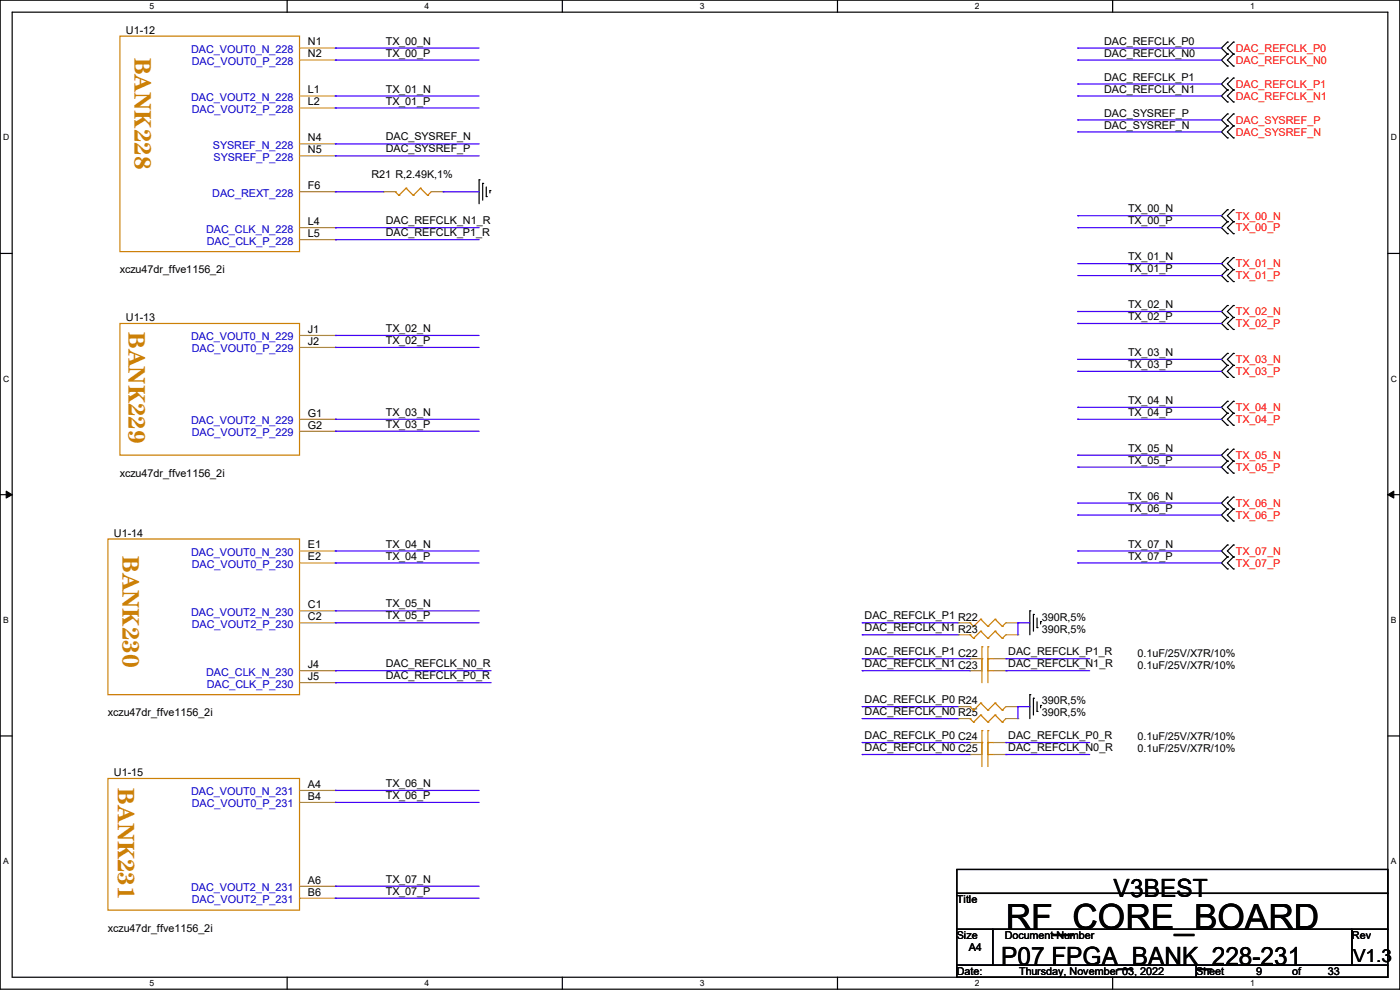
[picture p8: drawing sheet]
<svg xmlns="http://www.w3.org/2000/svg" width="297mm" height="210mm" viewBox="0 0 297 210" stroke-linecap="round" stroke-linejoin="round" font-family="sans-serif">
<path d="M0 0h297v209.8h-297zM2.6 2.6h291.8v204.7h-291.8z" fill="none" stroke="#000" stroke-width=".25"/>
<g fill="#fff">
<path d="M31.7 .3h1v2h-1z"/>
<path d="M31.7 207.6h1v1.9h-1z"/>
</g>
<path d="M60.9 0v2.6M60.9 207.3v2.5" fill="none" stroke="#000" stroke-width=".25"/>
<g fill="#fff">
<path d="M90.1 .3h1v2h-1z"/>
<path d="M90.1 207.6h1v1.9h-1z"/>
</g>
<path d="M119.3 0v2.6M119.3 207.3v2.5" fill="none" stroke="#000" stroke-width=".25"/>
<g fill="#fff">
<path d="M148.5 .3h.9v2h-.9z"/>
<path d="M148.5 207.6h.9v1.9h-.9z"/>
</g>
<path d="M177.7 0v2.6M177.7 207.3v2.5" fill="none" stroke="#000" stroke-width=".25"/>
<g fill="#fff">
<path d="M206.8 .3h1v2h-1z"/>
<path d="M206.8 207.6h1v1.9h-1z"/>
</g>
<path d="M236.1 0v2.6M236.1 207.3v2.5" fill="none" stroke="#000" stroke-width=".25"/>
<g fill="#fff">
<path d="M265.2 .3h1v2h-1z"/>
<path d="M265.2 207.6h1v1.9h-1z"/>
<path d="M.7 28.2h1.2v1.9h-1.2z"/>
<path d="M295.1 28.2h1.2v1.9h-1.2z"/>
<path d="M.7 79.3h1.2v2h-1.2z"/>
<path d="M295.1 79.3h1.2v2h-1.2z"/>
</g>
<path d="M0 53.8h2.6M294.4 53.8h2.6" fill="none" stroke="#000" stroke-width=".25"/>
<g fill="#fff">
<path d="M.7 130.5h1.2v2h-1.2z"/>
<path d="M295.1 130.5h1.1v2h-1.1z"/>
</g>
<path d="M0 104.9h2.6M294.4 104.9h2.6" fill="none" stroke="#000" stroke-width=".25"/>
<path d="M1.3 104.2l1.3 .7-1.3 .8zM294.4 104.9l1.3-.7v1.5z" fill="#000" stroke="#000" stroke-width=".21"/>
<g fill="#fff">
<path d="M.7 181.7h1.2v2h-1.2z"/>
<path d="M295.1 181.7h1.1v2h-1.1z"/>
</g>
<g fill="none" stroke="#000" stroke-width=".25">
<path d="M260.4 8.9h.1M260.4 11.5h.1M260.4 14h.1M260.4 16.6h.1M260.4 19.1h.1M260.4 8.9l-1.3 1.3 1.3 1.3M260.4 11.5l-1.3 1.2 1.3 1.3M260.4 16.6l-1.3 1.2 1.3 1.3M260.4 19.1l-1.3 1.3 1.3 1.2M261.7 11.5h.1M261.7 8.9h.1M261.7 14h.1"/>
<path d="M261.7 19.1h.1M261.7 16.6h.1M261.7 8.9l-1.3 1.3 1.3 1.3M261.7 11.5l-1.3 1.2 1.3 1.3M261.7 16.6l-1.3 1.2 1.3 1.3M261.7 19.1l-1.3 1.3 1.3 1.2M101.6 38.1h.1M101.6 38.1v5.1M102.4 38.9h.1M102.4 38.9v3.6M103.2 39.7v2M260.4 21.6h.1"/>
<path d="M260.4 24.2h.1M260.4 26.7h.1M260.4 29.3h.1M260.4 24.2l-1.3 1.2 1.3 1.3M260.4 26.7l-1.3 1.3 1.3 1.3M261.7 21.6h.1M261.7 26.7h.1M261.7 24.2h.1M261.7 29.3h.1M261.7 24.2l-1.3 1.2 1.3 1.3M261.7 26.7l-1.3 1.3 1.3 1.3M103.2 41.7h.1"/>
<path d="M103.9 40.4h.1M103.9 40.4v.5M260.4 44.5h.1M260.4 47h.1M260.4 49.6h.1M260.4 54.7h.1M260.4 57.2h.1M260.4 59.7h.1M260.4 44.5l-1.3 1.3 1.3 1.2M260.4 47l-1.3 1.3 1.3 1.3M260.4 54.7l-1.3 1.2 1.3 1.3M260.4 57.2l-1.3 1.3 1.3 1.2"/>
<path d="M261.7 47h.1M261.7 44.5h.1M261.7 49.6h.1M261.7 57.2h.1M261.7 54.7h.1M261.7 59.7h.1M261.7 44.5l-1.3 1.3 1.3 1.2M261.7 47l-1.3 1.3 1.3 1.3M261.7 54.7l-1.3 1.2 1.3 1.3M261.7 57.2l-1.3 1.3 1.3 1.2M260.4 64.8h.1M260.4 67.4h.1"/>
<path d="M260.4 69.9h.1M260.4 75h.1M260.4 77.5h.1M260.4 64.8l-1.3 1.3 1.3 1.3M260.4 67.4l-1.3 1.2 1.3 1.3M260.4 75l-1.3 1.2 1.3 1.3M260.4 77.5l-1.3 1.3 1.3 1.3M261.7 67.4h.1M261.7 64.8h.1M261.7 69.9h.1M261.7 77.5h.1M261.7 75h.1"/>
<path d="M261.7 64.8l-1.3 1.3 1.3 1.3M261.7 67.4l-1.3 1.2 1.3 1.3M261.7 75l-1.3 1.2 1.3 1.3M261.7 77.5l-1.3 1.3 1.3 1.3M260.4 80.1h.1M260.4 85.1h.1M260.4 87.7h.1M260.4 90.2h.1M260.4 95.3h.1M260.4 97.8h.1M260.4 85.1l-1.3 1.3 1.3 1.3M260.4 87.7l-1.3 1.2 1.3 1.3"/>
<path d="M260.4 95.3l-1.3 1.3 1.3 1.2M260.4 97.8l-1.3 1.3 1.3 1.3M261.7 80.1h.1M261.7 87.7h.1M261.7 85.1h.1M261.7 90.2h.1M261.7 97.8h.1M261.7 95.3h.1M261.7 85.1l-1.3 1.3 1.3 1.3M261.7 87.7l-1.3 1.2 1.3 1.3M261.7 95.3l-1.3 1.3 1.3 1.2M261.7 97.8l-1.3 1.3 1.3 1.3"/>
<path d="M260.4 100.4h.1M260.4 105.5h.1M260.4 108h.1M260.4 110.5h.1M260.4 115.6h.1M260.4 118.2h.1M260.4 105.5l-1.3 1.2 1.3 1.3M260.4 108l-1.3 1.3 1.3 1.2M260.4 115.6l-1.3 1.3 1.3 1.3M260.4 118.2l-1.3 1.2 1.3 1.3M261.7 100.4h.1M261.7 108h.1"/>
<path d="M261.7 105.5h.1M261.7 110.5h.1M261.7 118.2h.1M261.7 115.6h.1M261.7 105.5l-1.3 1.2 1.3 1.3M261.7 108l-1.3 1.3 1.3 1.2M261.7 115.6l-1.3 1.3 1.3 1.3M261.7 118.2l-1.3 1.2 1.3 1.3M218.5 129.6h.1M218.5 129.6v5.1M219.2 130.3h.1M219.2 130.3v3.6"/>
<path d="M220 133.1h.1M220 131.1v2M220.8 131.9h.1M220.8 131.9v.5M260.4 120.7h.1M261.7 120.7h.1M0 156.1h2.6M218.5 147.4h.1M218.5 147.4v5M219.2 148.1h.1M219.2 148.1v3.6M220 150.9h.1"/>
<path d="M220 148.9v2M220.8 149.6h.1M220.8 149.6v.6M294.4 156.1h2.6M203 184.4h91.4v5.1h-91.4zM203 189.5h91.4v7.6h-91.4zM203 197.1h7.6v7.7h-7.6zM210.6 197.1h76.2v7.7h-76.2zM286.8 197.1h7.6v7.7h-7.6zM203 204.8h50.8v2.5h-50.8zM253.8 204.8h40.6v2.5h-40.6z"/>
</g>
<g fill="none" stroke="#cc8006" stroke-width=".25">
<path d="M25.4 7.7h38.1v45.7h-38.1zM86.1 39.9h.1M86.1 39.9l1.6 1.5M86.1 39.9l-1.5 1.5M89.2 39.9h.1M89.2 39.9l1.5 1.5M89.2 39.9l-1.5 1.5M83.9 40.7h.1M83.9 40.7l.7 .7M84.6 41.4h.1M87.7 41.4h.1M90.7 41.4h.1"/>
<path d="M91.5 40.7l-.8 .7M25.4 68.6h38.1v28h-38.1zM22.9 114.3h40.6v33.1h-40.6zM205.8 132.1h.1M205.8 134.7h.1M205.8 132.1l.7 .8M205.8 134.7l.7 .7M206.5 132.9h.1M206.5 135.4h.1M208.1 131.4h.1M208.1 133.9h.1M208.1 131.4l1.5 1.5"/>
<path d="M208.1 131.4l-1.6 1.5M208.1 133.9l1.5 1.5M208.1 133.9l-1.6 1.5M208.3 137.2h.1M208.3 139.7h.1M208.3 137.2v7.6M209.6 137.2h.1M209.6 139.7h.1M209.6 132.9h.1M209.6 135.4h.1M209.6 137.2v7.6M209.6 139.7h1.3"/>
<path d="M211.1 131.4h.1M211.1 133.9h.1M211.1 131.4l1.5 1.5M211.1 131.4l-1.5 1.5M211.1 133.9l1.5 1.5M211.1 133.9l-1.5 1.5M212.6 132.9h.1M212.6 135.4h.1M213.4 132.1l-.8 .8M213.4 134.7l-.8 .7M205.8 152.4h.1M205.8 149.9h.1"/>
<path d="M205.8 152.4l.7 .8M205.8 149.9l.7 .8M206.5 153.2h.1M206.5 150.7h.1M208.1 151.7h.1M208.1 149.1h.1M208.1 151.7l1.5 1.5M208.1 151.7l-1.6 1.5M208.1 149.1l1.5 1.6M208.1 149.1l-1.6 1.6M208.3 155h.1M208.3 157.5h.1"/>
<path d="M208.3 155v7.6M209.6 153.2h.1M209.6 155h.1M209.6 157.5h.1M209.6 142.3h.1M209.6 150.7h.1M209.6 155v7.6M209.6 157.5h1.3M209.6 142.3h1.3M211.1 151.7h.1M211.1 149.1h.1M211.1 151.7l1.5 1.5"/>
<path d="M211.1 151.7l-1.5 1.5M211.1 149.1l1.5 1.6M211.1 149.1l-1.5 1.6M212.6 153.2h.1M212.6 150.7h.1M213.4 152.4l-.8 .8M213.4 149.9l-.8 .8M22.9 165.1h40.6v28h-40.6zM209.6 160.1h.1M209.6 160.1h1.3"/>
</g>
<g fill="none" stroke="#a84" stroke-width=".25">
<path d="M63.5 10.2h7.7M63.5 12.7h7.7M71.2 10.2h.1M71.2 12.7h.1M63.5 30.5h7.7M63.5 33.1h7.7M63.5 20.4h7.7M63.5 22.9h7.7M71.2 30.5h.1M71.2 33.1h.1M71.2 20.4h.1M71.2 22.9h.1"/>
<path d="M63.5 48.3h7.7M63.5 50.8h7.7M63.5 40.7h7.7M71.2 48.3h.1M71.2 50.8h.1M71.2 40.7h.1M81.3 40.7h.1M81.3 40.7h2.6M91.5 40.7h2.5M94 40.7h.1M63.5 71.2h7.7M63.5 73.7h7.7"/>
<path d="M71.2 71.2h.1M71.2 73.7h.1M63.5 88.9h7.7M63.5 91.5h7.7M71.2 88.9h.1M71.2 91.5h.1M63.5 116.9h7.7M63.5 119.4h7.7M71.2 116.9h.1M71.2 119.4h.1M63.5 129.6h7.7M63.5 132.1h7.7"/>
<path d="M71.2 129.6h.1M71.2 132.1h.1M203.2 132.1h.1M203.2 134.7h.1M203.2 132.1h2.6M203.2 134.7h2.6M205.8 139.7h.1M205.8 139.7h2.5M210.9 139.7h2.5M213.4 139.7h.1M213.4 132.1h2.5M213.4 134.7h2.5"/>
<path d="M215.9 132.1h.1M215.9 134.7h.1M63.5 142.3h7.7M63.5 144.8h7.7M71.2 142.3h.1M71.2 144.8h.1M203.2 152.4h.1M203.2 149.9h.1M203.2 152.4h2.6M203.2 149.9h2.6M205.8 157.5h.1M205.8 142.3h.1"/>
<path d="M205.8 142.3h2.5M205.8 157.5h2.5M210.9 142.3h2.5M210.9 157.5h2.5M213.4 157.5h.1M213.4 142.3h.1M213.4 152.4h2.5M213.4 149.9h2.5M215.9 152.4h.1M215.9 149.9h.1M63.5 167.7h7.7M63.5 170.2h7.7"/>
<path d="M71.2 167.7h.1M71.2 170.2h.1M205.8 160.1h.1M205.8 160.1h2.5M210.9 160.1h2.5M213.4 160.1h.1M63.5 188h7.7M63.5 190.5h7.7M71.2 188h.1M71.2 190.5h.1"/>
</g>
<g fill="none" stroke="#4200ff" stroke-width=".25">
<path d="M71.2 10.2h.1M71.2 12.7h.1M71.2 10.2h30.4M71.2 12.7h30.4M228.6 10.2h.1M228.6 12.7h.1M228.6 17.8h.1M228.6 10.2h30.5M228.6 12.7h30.5M228.6 17.8h30.5M71.2 33.1h.1M71.2 30.5h.1"/>
<path d="M71.2 20.4h.1M71.2 22.9h.1M71.2 33.1h30.4M71.2 30.5h30.4M71.2 20.4h30.4M71.2 22.9h30.4M228.6 20.4h.1M228.6 25.4h.1M228.6 28h.1M228.6 20.4h30.5M228.6 25.4h30.5M228.6 28h30.5"/>
<path d="M71.2 48.3h.1M71.2 50.8h.1M71.2 40.7h.1M71.2 48.3h30.4M71.2 50.8h30.4M71.2 40.7h10.1M94 40.7h.1M94 40.7h7.6M228.6 45.8h.1M228.6 48.3h.1M228.6 48.3h30.5M228.6 55.9h30.5"/>
<path d="M228.6 58.5h30.5M228.6 45.8h30.5M259.1 55.9h.1M259.1 58.5h.1M71.2 71.2h.1M71.2 73.7h.1M71.2 71.2h30.4M71.2 73.7h30.4M228.6 66.1h.1M228.6 68.6h.1M228.6 76.2h.1M228.6 78.8h.1"/>
<path d="M228.6 66.1h30.5M228.6 68.6h30.5M228.6 76.2h30.5M228.6 78.8h30.5M71.2 88.9h.1M71.2 91.5h.1M71.2 88.9h30.4M71.2 91.5h30.4M228.6 86.4h.1M228.6 88.9h.1M228.6 96.6h.1M228.6 99.1h.1"/>
<path d="M228.6 88.9h30.5M228.6 86.4h30.5M228.6 96.6h30.5M228.6 99.1h30.5M71.2 116.9h.1M71.2 119.4h.1M71.2 116.9h30.4M71.2 119.4h30.4M228.6 106.7h.1M228.6 109.3h.1M228.6 116.9h.1M228.6 119.4h.1"/>
<path d="M228.6 116.9h30.5M228.6 119.4h30.5M228.6 106.7h30.5M228.6 109.3h30.5M71.2 129.6h.1M71.2 132.1h.1M71.2 132.1h30.4M71.2 129.6h30.4M182.9 132.1h.1M182.9 134.7h.1M182.9 139.7h.1M182.9 132.1h20.3"/>
<path d="M182.9 134.7h20.3M182.9 139.7h22.9M213.4 139.7h.1M213.4 139.7h17.8M215.9 132.1h.1M215.9 132.1h2.6M215.9 132.1v2.6M71.2 144.8h.1M71.2 142.3h.1M71.2 144.8h33M71.2 142.3h33M182.9 142.3h.1"/>
<path d="M182.9 149.9h.1M182.9 152.4h.1M182.9 157.5h.1M182.9 142.3h22.9M182.9 149.9h20.3M182.9 152.4h20.3M182.9 157.5h22.9M213.4 142.3h.1M213.4 157.5h.1M213.4 142.3h17.8M213.4 157.5h17.8M215.9 149.9h.1"/>
<path d="M215.9 149.9v2.5M215.9 149.9h2.6M71.2 167.7h.1M71.2 170.2h.1M71.2 167.7h30.4M71.2 170.2h30.4M182.9 160.1h.1M182.9 160.1h22.9M213.4 160.1h.1M213.4 160.1h17.8M71.2 188h.1M71.2 190.5h.1"/>
<path d="M71.2 188h30.4M71.2 190.5h30.4"/>
</g>
<text font-size="7.4" x="213.4" y="197.1">RF_CORE_BOARD</text>
<g font-size="5.3">
<text x="236.3" y="190.2">V3BEST</text>
<text x="212.4" y="204.7">P07 FPGA_BANK_228-231</text>
</g>
<g font-size="5.1" fill="#cc8006">
<text x="28.5" y="12.2" transform="rotate(90 28.5 12.2)">BANK228</text>
<text x="27.3" y="70.4" transform="rotate(90 27.3 70.4)">BANK229</text>
<text x="26" y="117.9" transform="rotate(90 26 117.9)">BANK230</text>
<text x="25" y="167.2" transform="rotate(90 25 167.2)">BANK231</text>
</g>
<text font-size="3.8" x="287.1" y="204.1">V1.3</text>
<g font-size="2.3">
<text x="26.7" y="7.2">U1-12</text>
<text x="65.3" y="9.7">N1</text>
<text x="81.8" y="9.5">TX_00_N</text>
<text x="234.2" y="9.5">DAC_REFCLK_P0</text>
<text x="65.3" y="12.2">N2</text>
<text x="81.8" y="12">TX_00_P</text>
<text x="234.2" y="12">DAC_REFCLK_N0</text>
<text x="234.2" y="17.1">DAC_REFCLK_P1</text>
<text x="65.3" y="19.8">L1</text>
<text x="65.3" y="22.4">L2</text>
<text x="81.8" y="19.6">TX_01_N</text>
<text x="81.8" y="22.2">TX_01_P</text>
<text x="234.2" y="19.6">DAC_REFCLK_N1</text>
<text x="65.3" y="30">N4</text>
<text x="81.8" y="29.8">DAC_SYSREF_N</text>
<text x="234.2" y="24.7">DAC_SYSREF_P</text>
<text x="234.2" y="27.3">DAC_SYSREF_N</text>
<text x="65.3" y="32.5">N5</text>
<text x="81.8" y="32.3">DAC_SYSREF_P</text>
<text x="65.3" y="40.1">F6</text>
<text x="78.8" y="37.7">R21 R,2.49K,1%</text>
<text x="65.3" y="47.8">L4</text>
<text x="81.8" y="47.6">DAC_REFCLK_N1_R</text>
<text x="239.3" y="45">TX_00_N</text>
<text x="239.3" y="47.6">TX_00_P</text>
<text x="65.3" y="50.3">L5</text>
<text x="81.8" y="50.1">DAC_REFCLK_P1_R</text>
<text x="25.4" y="58">xczu47dr_ffve1156_2i</text>
<text x="239.3" y="55.2">TX_01_N</text>
<text x="239.3" y="57.7">TX_01_P</text>
<text x="239.3" y="65.4">TX_02_N</text>
<text x="26.7" y="68.2">U1-13</text>
<text x="65.3" y="70.6">J1</text>
<text x="81.8" y="70.4">TX_02_N</text>
<text x="239.3" y="67.9">TX_02_P</text>
<text x="65.3" y="73.2">J2</text>
<text x="81.8" y="73">TX_02_P</text>
<text x="239.3" y="75.5">TX_03_N</text>
<text x="239.3" y="78.1">TX_03_P</text>
<text x="65.3" y="88.4">G1</text>
<text x="81.8" y="88.2">TX_03_N</text>
<text x="239.3" y="85.7">TX_04_N</text>
<text x="239.3" y="88.2">TX_04_P</text>
<text x="65.3" y="90.9">G2</text>
<text x="81.8" y="90.8">TX_03_P</text>
<text x="239.3" y="95.8">TX_05_N</text>
<text x="25.4" y="101.2">xczu47dr_ffve1156_2i</text>
<text x="239.3" y="98.4">TX_05_P</text>
<text x="239.3" y="106">TX_06_N</text>
<text x="24.2" y="113.9">U1-14</text>
<text x="239.3" y="108.5">TX_06_P</text>
<text x="65.3" y="116.3">E1</text>
<text x="65.3" y="118.9">E2</text>
<text x="81.8" y="116.2">TX_04_N</text>
<text x="81.8" y="118.7">TX_04_P</text>
<text x="239.3" y="116.2">TX_07_N</text>
<text x="239.3" y="118.7">TX_07_P</text>
<text x="65.3" y="129">C1</text>
<text x="65.3" y="131.6">C2</text>
<text x="81.8" y="128.9">TX_05_N</text>
<text x="81.8" y="131.4">TX_05_P</text>
<text x="183.4" y="131.4">DAC_REFCLK_P1 R22</text>
<text x="221" y="131.7">390R,5%</text>
<text x="183.4" y="133.9">DAC_REFCLK_N1 R23</text>
<text x="221" y="134.2">390R,5%</text>
<text x="65.3" y="141.7">J4</text>
<text x="81.8" y="141.6">DAC_REFCLK_N0_R</text>
<text x="183.4" y="139">DAC_REFCLK_P1 C22</text>
<text x="183.4" y="141.6">DAC_REFCLK_N1 C23</text>
<text x="213.9" y="139">DAC_REFCLK_P1_R</text>
<text x="213.9" y="141.6">DAC_REFCLK_N1_R</text>
<text x="241.3" y="139.3">0.1uF/25V/X7R/10%</text>
<text x="241.3" y="141.8">0.1uF/25V/X7R/10%</text>
<text x="65.3" y="144.3">J5</text>
<text x="81.8" y="144.1">DAC_REFCLK_P0_R</text>
<text x="183.4" y="149.2">DAC_REFCLK_P0 R24</text>
<text x="221" y="149.4">390R,5%</text>
<text x="22.9" y="152">xczu47dr_ffve1156_2i</text>
<text x="183.4" y="151.7">DAC_REFCLK_N0 R25</text>
<text x="221" y="152">390R,5%</text>
<text x="183.4" y="156.8">DAC_REFCLK_P0 C24</text>
<text x="183.4" y="159.3">DAC_REFCLK_N0 C25</text>
<text x="213.9" y="156.8">DAC_REFCLK_P0_R</text>
<text x="213.9" y="159.3">DAC_REFCLK_N0_R</text>
<text x="241.3" y="157.1">0.1uF/25V/X7R/10%</text>
<text x="241.3" y="159.6">0.1uF/25V/X7R/10%</text>
<text x="24.2" y="164.7">U1-15</text>
<text x="65.3" y="167.1">A4</text>
<text x="81.8" y="167">TX_06_N</text>
<text x="65.3" y="169.7">B4</text>
<text x="81.8" y="169.5">TX_06_P</text>
<text x="65.3" y="187.5">A6</text>
<text x="65.3" y="190">B6</text>
<text x="81.8" y="187.3">TX_07_N</text>
<text x="81.8" y="189.8">TX_07_P</text>
<text x="203" y="191.6">Title</text>
<text x="22.9" y="197.7">xczu47dr_ffve1156_2i</text>
<text x="203" y="199.2">Size</text>
<text x="205.5" y="201.8">A4</text>
<text x="213.1" y="199.2">Document Number</text>
<text x="286.8" y="199.2">Rev</text>
<text x="203" y="206.8">Date:</text>
<text x="216.2" y="206.8">Thursday, November 03, 2022</text>
<text x="253.8" y="206.8">Sheet</text>
<text x="266.5" y="206.8">9</text>
<text x="274.1" y="206.8">of</text>
<text x="281.7" y="206.8">33</text>
</g>
<g font-size="2.3" fill="#00c">
<text x="40.6" y="11.3">DAC_VOUT0_N_228</text>
<text x="40.7" y="13.8">DAC_VOUT0_P_228</text>
<text x="40.6" y="21.4">DAC_VOUT2_N_228</text>
<text x="40.7" y="24">DAC_VOUT2_P_228</text>
<text x="45.2" y="31.6">SYSREF_N_228</text>
<text x="45.3" y="34.1">SYSREF_P_228</text>
<text x="45" y="41.7">DAC_REXT_228</text>
<text x="43.7" y="49.4">DAC_CLK_N_228</text>
<text x="43.9" y="51.9">DAC_CLK_P_228</text>
<text x="40.6" y="72.2">DAC_VOUT0_N_229</text>
<text x="40.7" y="74.8">DAC_VOUT0_P_229</text>
<text x="40.6" y="90">DAC_VOUT2_N_229</text>
<text x="40.7" y="92.5">DAC_VOUT2_P_229</text>
<text x="40.6" y="117.9">DAC_VOUT0_N_230</text>
<text x="40.7" y="120.5">DAC_VOUT0_P_230</text>
<text x="40.6" y="130.6">DAC_VOUT2_N_230</text>
<text x="40.7" y="133.2">DAC_VOUT2_P_230</text>
<text x="43.7" y="143.3">DAC_CLK_N_230</text>
<text x="43.9" y="145.9">DAC_CLK_P_230</text>
<text x="40.6" y="168.7">DAC_VOUT0_N_231</text>
<text x="40.7" y="171.3">DAC_VOUT0_P_231</text>
<text x="40.6" y="189.1">DAC_VOUT2_N_231</text>
<text x="40.7" y="191.6">DAC_VOUT2_P_231</text>
</g>
<g font-size="2.3" fill="#f00">
<text x="262.2" y="11">DAC_REFCLK_P0</text>
<text x="262.2" y="13.5">DAC_REFCLK_N0</text>
<text x="262.2" y="18.6">DAC_REFCLK_P1</text>
<text x="262.2" y="21.2">DAC_REFCLK_N1</text>
<text x="262.2" y="26.2">DAC_SYSREF_P</text>
<text x="262.2" y="28.8">DAC_SYSREF_N</text>
<text x="262.2" y="46.6">TX_00_N</text>
<text x="262.2" y="49.1">TX_00_P</text>
<text x="262.2" y="56.7">TX_01_N</text>
<text x="262.2" y="59.3">TX_01_P</text>
<text x="262.2" y="66.9">TX_02_N</text>
<text x="262.2" y="69.4">TX_02_P</text>
<text x="262.2" y="77">TX_03_N</text>
<text x="262.2" y="79.6">TX_03_P</text>
<text x="262.2" y="87.2">TX_04_N</text>
<text x="262.2" y="89.7">TX_04_P</text>
<text x="262.2" y="97.4">TX_05_N</text>
<text x="262.2" y="99.9">TX_05_P</text>
<text x="262.2" y="107.5">TX_06_N</text>
<text x="262.2" y="110.1">TX_06_P</text>
<text x="262.2" y="117.7">TX_07_N</text>
<text x="262.2" y="120.2">TX_07_P</text>
</g>
<g font-size="1.8">
<text x="31.7" y="1.9">5</text>
<text x="90.1" y="1.9">4</text>
<text x="148.5" y="1.9">3</text>
<text x="206.8" y="1.9">2</text>
<text x="265.2" y="1.9">1</text>
<text x=".7" y="29.8">D</text>
<text x="295.1" y="29.8">D</text>
<text x=".7" y="80.9">C</text>
<text x="295.1" y="80.9">C</text>
<text x=".7" y="132.1">B</text>
<text x="295.1" y="132.1">B</text>
<text x=".7" y="183.3">A</text>
<text x="295.1" y="183.3">A</text>
<text x="31.7" y="209.2">5</text>
<text x="90.1" y="209.2">4</text>
<text x="148.5" y="209.2">3</text>
<text x="206.8" y="209.2">2</text>
<text x="265.2" y="209.2">1</text>
</g>
</svg>
